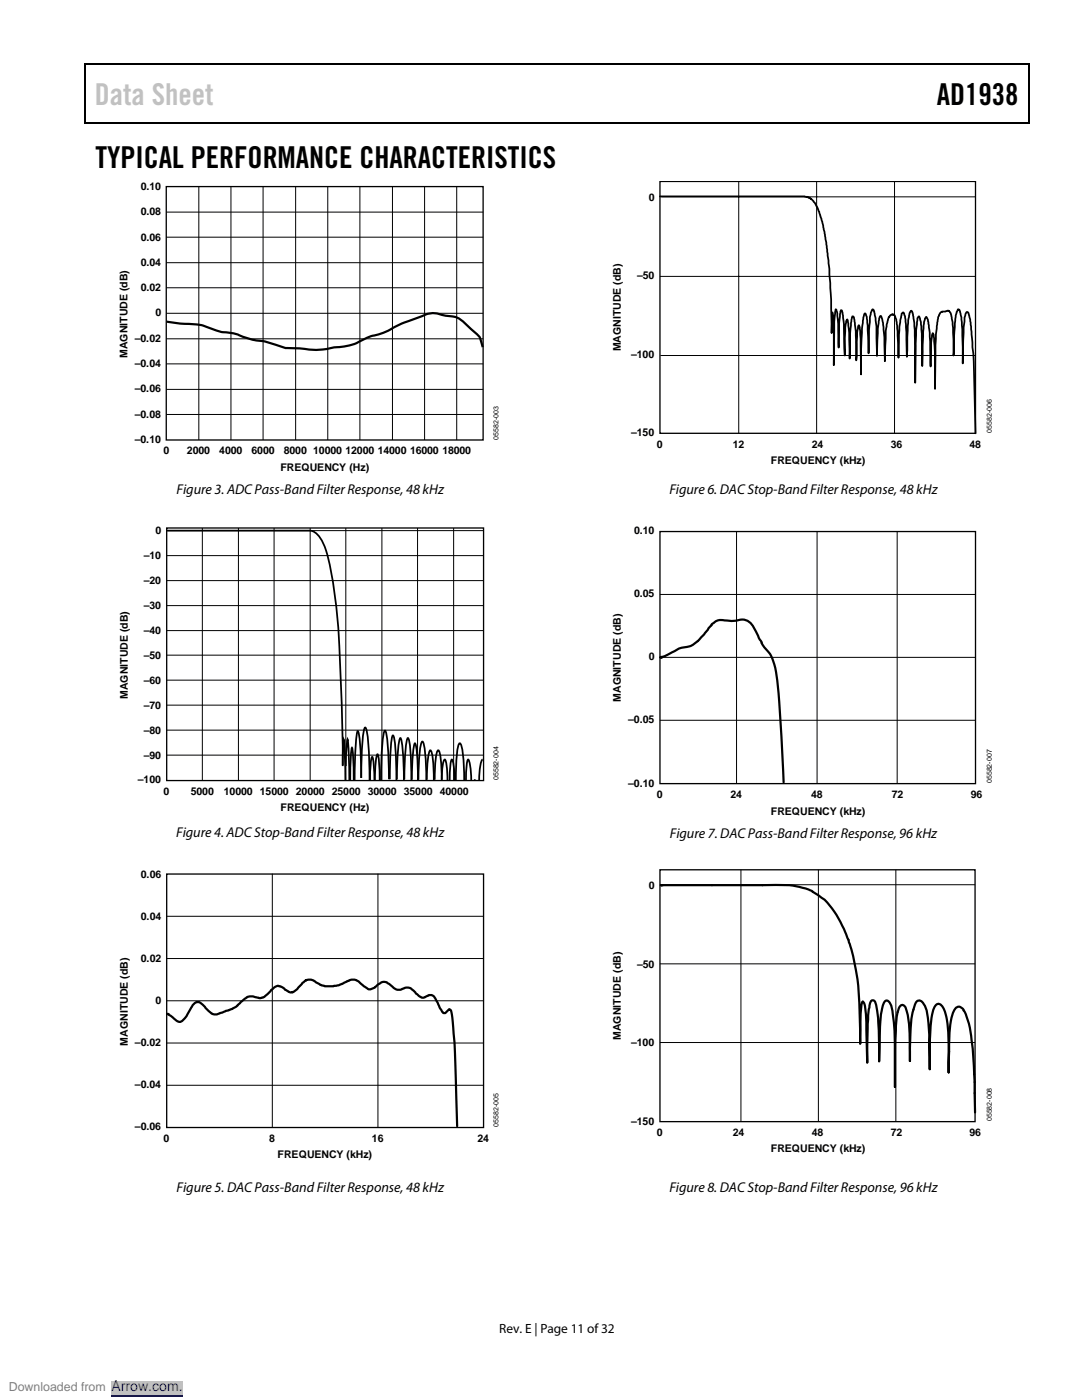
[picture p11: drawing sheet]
<svg xmlns="http://www.w3.org/2000/svg" width="216mm" height="279mm" viewBox="0 0 216 279" stroke-linecap="round" stroke-linejoin="round" font-family="sans-serif">
<g fill="#000">
<path d="M16.9 12.7h.2v1h-.2zM16.9 12.7h.2v.3h-.2zM82.5 12.7h.3v.3h-.3zM205.1 12.7h.3v1h-.3zM205.1 12.7h.3v.3h-.3zM16.9 24.4h.2v.2h-.2zM82.3 24.4h.2v.2h-.2zM205.1 24.4h.3v.2h-.3z"/>
<circle cx="131.8" cy="131.2" r=".22"/>
<circle cx="132" cy="131.2" r=".22"/>
<circle cx="131.9" cy="176.7" r=".22"/>
<circle cx="132" cy="176.7" r=".22"/>
<circle cx="33.4" cy="202.4" r=".22"/>
</g>
<path d="M17 13.7v10.7M17.1 12.8h65.4M82.8 12.8h122.3M205.2 13.7v10.7M17.1 24.5h188" fill="none" stroke="#000" stroke-width=".25"/>
<path d="M33.3 64.2l3 .4a13.6 13.6 0 0 1 6.6 1.3l1.2 .3a11.4 11.4 0 0 1 4.7 1.1l2 .6a19 19 0 0 1 6.2 1.6l3.2 .1a14.7 14.7 0 0 0 6.6-.3 12.4 12.4 0 0 0 6.6-2l.5-.2a16.8 16.8 0 0 0 6-2.4l2.6-1a11 11 0 0 1 4-1.2l1.9 .4a9.2 9.2 0 0 1 3.3 .7l2.9 2.6a3.7 3.7 0 0 1 1.7 2.9v.2M131.8 131.2l.9-.3a14 14 0 0 1 5.3-2 15.1 15.1 0 0 0 4-4.3 2.83 2.83 0 0 1 3-.8 7.8 7.8 0 0 0 3.1-.2 3.1 3.1 0 0 1 2.6 2.3l1.1 2a7.2 7.2 0 0 0 1.8 2.6 16.1 16.1 0 0 1 1.7 7l1.1 18.6M131.9 176.7l21.8-.1a17.1 17.1 0 0 1 8.2 1.2 14.7 14.7 0 0 1 6.6 7.9l.9 2.2a48.8 48.8 0 0 1 2.2 16.1v4.3v-.4a48.4 48.4 0 0 1 .4-7.8l.2-.2a4.2 4.2 0 0 1 .6 2.5l.2 9.7v-1.7a52.1 52.1 0 0 1 .6-10.3l.3-.4 .2-.1a1.08 1.08 0 0 1 .8 1.4l.3 1.9 .1 2.7 .1 6.2 .2-7.5a11.2 11.2 0 0 1 1-4.4 .83 .83 0 0 1 1.2 .7 47.3 47.3 0 0 1 .8 11.9v4.4v-8.2l.2-3a9.5 9.5 0 0 1 .8-4.9l.3-.2a1.41 1.41 0 0 1 1.1 1.5 49.8 49.8 0 0 1 .6 9.6v-4.5a15.7 15.7 0 0 1 1.3-7.3 .85 .85 0 0 1 1.4 .4 11.2 11.2 0 0 1 1.1 5.7l.1 7.4a54.1 54.1 0 0 1 .7-11.8 1.47 1.47 0 0 1 1.1-1.3 3 3 0 0 1 1.5 2.7 35.3 35.3 0 0 1 .5 7.2v3.8l.1-4.9a20.3 20.3 0 0 1 .9-7.4 .99 .99 0 0 1 1-.8 .99 .99 0 0 1 1 .8l.2 .2a30.4 30.4 0 0 1 1.8 10.8l.3 9.3M33.3 202.4l.8 .3 1.1 1a.84 .84 0 0 0 1.3-.1l.7-.8 .9-1.6a1.55 1.55 0 0 1 1.7-1.2l1.2 1.1a2.7 2.7 0 0 0 2.1 1.3l3.2-1a5.4 5.4 0 0 0 2-1.6 2.23 2.23 0 0 1 1.9-1l1.5 .4 .7-.1 1.6-1.3a2.71 2.71 0 0 1 1.6-1.1l.1 .1a1.58 1.58 0 0 1 1.2 .7l.3 .2a1.3 1.3 0 0 0 2.1-.3l.8-.9a1.92 1.92 0 0 1 2.9-.5l.9 .6 .9 .2h1.5a5 5 0 0 0 2.4-.7l.7-.3a2.26 2.26 0 0 1 1.6-.2l.5 .3 1.1 .9a1.77 1.77 0 0 0 1.3 .6l.9-.3a2.52 2.52 0 0 1 2.4-1.1l.6 .5a2.65 2.65 0 0 0 1.9 1l.5-.1a1.96 1.96 0 0 1 2.9 .9 1.7 1.7 0 0 0 1.6 .7l1-.4a.91 .91 0 0 1 1 .5l1.5 2.8a.58 .58 0 0 0 .6 .3 .58 .58 0 0 0 .5-.5l.3-.3 .4 .3a86.1 86.1 0 0 1 1 13.8l.2 9.3" fill="none" stroke="#000" stroke-width=".44"/>
<path d="M33.2 37.2h63.2v50.6h-63.2zM131.7 36.2h63v50.3h-63zM33.3 105.4h63.2v50.4h-63.2zM131.7 106.1h63v50.3h-63zM33.3 174.4h63.2v50.6h-63.2zM131.7 173.6h62.9v50.2h-62.9z" fill="none" stroke="#000" stroke-width=".26"/>
<g fill="none" stroke="#000" stroke-width=".2">
<path d="M39.7 37.2v50.6M46.1 37.2v50.6M52.5 37.2v50.6M59 37.2v50.6M65.4 37.2v50.6M71.8 37.2v50.6M78.3 37.2v50.6M84.7 37.2v50.6M91.1 37.2v50.6M132 39.3h62.7M147.4 36.1v50.4M162.9 36.1v50.4"/>
<path d="M178.5 36.2v50.4M33.2 57.4h63.2M33.2 52.4h63.2M33.2 47.3h63.2M33.2 42.3h63.2M131.7 55.2h63M33.2 77.7h63.2M33.2 72.6h63.2M33.2 67.6h63.2M33.2 62.5h63.2M131.8 70.9h62.9M33.2 82.7h63.2"/>
<path d="M33.3 105.9h63.2M33.3 110.9h63.2M33.3 115.9h63.2M40.4 105.4v50.4M47.6 105.4v50.4M54.7 105.4v50.4M61.9 105.4v50.4M69 105.4v50.4M76.2 105.4v50.4M83.3 105.4v50.4M90.5 105.4v50.4M131.7 118.6h63"/>
<path d="M147 106.1v50.2M163 106.1v50.2M179 106.1v50.2M33.3 135.7h63.2M33.3 130.8h63.2M33.3 125.9h63.2M33.3 120.9h63.2M131.7 131.2h63M33.3 150.7h63.2M33.3 145.7h63.2M33.3 140.7h63.2M131.7 143.7h63"/>
<path d="M54.3 174.4v50.6M75.4 174.4v50.6M131.9 176.6h62.7M147.8 173.6v50.2M163.3 173.6v50.2M178.8 173.6v50.2M33.3 199.7h63.2M33.3 191.3h63.2M33.3 182.9h63.2M131.7 192.4h62.9M33.3 216.6h63.2M33.3 208.2h63.2"/>
<path d="M131.7 208.1h62.9"/>
</g>
<g fill="none" stroke="#000" stroke-width=".35">
<path d="M131.7 39.2l29 .1a1.46 1.46 0 0 1 1.2 .4l.8 .9 .8 1.7 .8 2.8 .6 3.7a73.1 73.1 0 0 1 .9 9.7l.1 8 .2-4.1 .2 .9 .1 9.6 .1-8.7 .2-2.5 .2 .1 .2 .7 .2 2.1v4.8l.1-4.9 .4-2.6h.2l.1 .5 .3 2.2 .2 6.3 .1-5.6 .3-1.5 .2 .2 .2 2.4 .1 5.2 .1-5 .3-2.8 .2-.7a2.22 2.22 0 0 1 .5 1.7l.2 1.3 .1 5.8 .1-5.5 .4-1.5 .2 1.1 .2 8.7v-4.9l.2-4.2 .3-2.2 .3-.9 .4 .7v.7l.3 6.6 .3-7.2 .2-.9 .3-.7 .3 .2 .1 .5a14.1 14.1 0 0 1 .4 5l.1 3.6 .2-5.4 .2-2 .4-.5 .2 .6 .3 1.5 .3 6.9 .1-6.1 .4-1.9a1.75 1.75 0 0 1 1-1.4l.4 .2 .4 1.4 .4 7.1 .1-3.1a18.4 18.4 0 0 1 .4-5l.1-.7 .3-.2 .4 .7 .2 1.6 .2 6.5 .2-7.3 .5-1.7 .1-.2 .3 .4 .4 3.5 .1 10.5 .3-11.2a3.8 3.8 0 0 1 .4-2.1l.3 .5 .2 1.6 .2 7.9 .2-6.9a6 6 0 0 1 .4-2.7l.2-.3a2.52 2.52 0 0 1 .5 1.7l.3 3.2 .1 5 .1-4.6 .3-2 .3 1 .2 3.2v6.9l.1-8.8 .2-3.7a5.1 5.1 0 0 1 .9-2.8l.9-.1a.55 .55 0 0 1 .9 .1l.1 .2 .4 1.8 .2 6.6 .2-6.4 .2-1.5 .4-1.1a.22 .22 0 0 1 .2-.2 .22 .22 0 0 1 .2 .3l.3 1.3 .2 2.4 .1 6.8 .2-7.2 .2-1.9a1.32 1.32 0 0 1 .5-1.1l.2 .1 .4 1.4 .6 6.7 .5 16M33.3 105.9h28.5a2.56 2.56 0 0 1 2.1 1.5 24.8 24.8 0 0 1 2.6 8.9 189.4 189.4 0 0 1 1.7 24l.2 12.4M68.4 152.9l.2-5.3 .2 2.4 .1 5.7M69 152.9l.1-3.4 .3-1.9 .2 2.4 .1 5.7M69.9 155.8a32.8 32.8 0 0 1 .3-6.6 32.8 32.8 0 0 1 .4 6.6M70.8 155.8v-1.6a40.9 40.9 0 0 1 .6-8.3 18.5 18.5 0 0 1 .6 6.3l.1 3.1a49.4 49.4 0 0 1 .6-10l.2-.1a7.8 7.8 0 0 1 .6 3.8l.2 6.8M73.8 155.8l.2-3.7 .3-1 .3 1.2 .1 3.5M74.8 155.8a15 15 0 0 1 .5-5.3 16.3 16.3 0 0 1 .5 5.3M77.6 155.5a47.7 47.7 0 0 0-.7-9.6l-.1-.1a10 10 0 0 0-.6 4.2l-.2 5.7M77.8 155.5v-1.4a37.4 37.4 0 0 1 .5-7.2l.1-.1 .1 .1a37.2 37.2 0 0 1 .6 8.8M79.2 155.5a38.2 38.2 0 0 1 .6-8.1l.1-.1a22.3 22.3 0 0 1 .7 7v1.4M80.7 155.5a38.2 38.2 0 0 1 .6-8.1l.1-.1a9.7 9.7 0 0 1 .6 4.3l.1 4.1"/>
<path d="M82.2 155.6a28.2 28.2 0 0 1 .6-7.3 18.3 18.3 0 0 1 .6 6.1v1.3M83.5 155.6a28 28 0 0 1 .6-7.5l.2-.1a8.1 8.1 0 0 1 .7 3.9l.1 3.8M85.2 155.6a13.8 13.8 0 0 1 .7-5.9 6.7 6.7 0 0 1 .6 3.7l.1 2.3M86.7 155.6l.2-4.1a2.42 2.42 0 0 1 .5-1.8 6.7 6.7 0 0 1 .7 3.7v2.3M88.1 155.6l.2-2.5a2.16 2.16 0 0 1 .5-1.5l.2 .4 .2 1.2 .1 2.5M89.7 155.7l.2-3.2 .3-.9 .2 .4 .2 1.2 .1 2.5M91 155.7a25.3 25.3 0 0 1 .6-7.2l.1-.2a2.46 2.46 0 0 1 .6 1.8l.3 5.6M93 155.7l.1-3.2 .3-.9 .3 .4 .2 1.2 .1 2.5M94.7 155.5v.2M96.3 151.6a5.5 5.5 0 0 0-.7 3.2v.9"/>
</g>
<path d="M0 276.9h70.6" fill="none" stroke="#fff" stroke-width="2.5" stroke-linecap="butt"/>
<path d="M22.2 275.6h14.3v2.6h-14.3z" fill="#c0c0c0"/>
<path d="M22.2 278.6h14.3" fill="none" stroke="#00f" stroke-width=".2"/>
<path d="M0 276.9h70.6" fill="none" stroke="#fff" stroke-width="2.5" stroke-linecap="butt"/>
<path d="M22.2 275.6h14.3v2.6h-14.3z" fill="#c0c0c0"/>
<path d="M22.2 278.6h14.3" fill="none" stroke="#00f" stroke-width=".2"/>
<path d="M0 276.9h70.6" fill="none" stroke="#fff" stroke-width="2.5" stroke-linecap="butt"/>
<path d="M22.2 275.6h14.3v2.6h-14.3z" fill="#c0c0c0"/>
<path d="M22.2 278.6h14.3" fill="none" stroke="#00f" stroke-width=".2"/>
<path d="M0 276.9h70.6" fill="none" stroke="#fff" stroke-width="2.5" stroke-linecap="butt"/>
<path d="M22.2 275.6h14.3v2.6h-14.3z" fill="#c0c0c0"/>
<path d="M22.2 278.6h14.3" fill="none" stroke="#00f" stroke-width=".2"/>
<path d="M0 276.9h70.6" fill="none" stroke="#fff" stroke-width="2.5" stroke-linecap="butt"/>
<path d="M22.2 275.6h14.3v2.6h-14.3z" fill="#c0c0c0"/>
<path d="M22.2 278.6h14.3" fill="none" stroke="#00f" stroke-width=".2"/>
<path d="M0 276.9h70.6" fill="none" stroke="#fff" stroke-width="2.5" stroke-linecap="butt"/>
<path d="M22.2 275.6h14.3v2.6h-14.3z" fill="#c0c0c0"/>
<path d="M22.2 278.6h14.3" fill="none" stroke="#00f" stroke-width=".2"/>
<path d="M0 276.9h70.6" fill="none" stroke="#fff" stroke-width="2.5" stroke-linecap="butt"/>
<path d="M22.2 275.6h14.3v2.6h-14.3z" fill="#c0c0c0"/>
<path d="M22.2 278.6h14.3" fill="none" stroke="#00f" stroke-width=".2"/>
<path d="M0 276.9h70.6" fill="none" stroke="#fff" stroke-width="2.5" stroke-linecap="butt"/>
<path d="M22.2 275.6h14.3v2.6h-14.3z" fill="#c0c0c0"/>
<path d="M22.2 278.6h14.3" fill="none" stroke="#00f" stroke-width=".2"/>
<path d="M0 276.9h70.6" fill="none" stroke="#fff" stroke-width="2.5" stroke-linecap="butt"/>
<path d="M22.2 275.6h14.3v2.6h-14.3z" fill="#c0c0c0"/>
<path d="M22.2 278.6h14.3" fill="none" stroke="#00f" stroke-width=".2"/>
<path d="M0 276.9h70.6" fill="none" stroke="#fff" stroke-width="2.5" stroke-linecap="butt"/>
<path d="M22.2 275.6h14.3v2.6h-14.3z" fill="#c0c0c0"/>
<path d="M22.2 278.6h14.3" fill="none" stroke="#00f" stroke-width=".2"/>
<path d="M0 276.9h70.6" fill="none" stroke="#fff" stroke-width="2.5" stroke-linecap="butt"/>
<path d="M22.2 275.6h14.3v2.6h-14.3z" fill="#c0c0c0"/>
<path d="M22.2 278.6h14.3" fill="none" stroke="#00f" stroke-width=".2"/>
<text font-size="6" fill="#c1c1c1" x="18.9" y="20.9">Data Sheet</text>
<g font-size="6">
<text x="186.9" y="20.9">AD1938</text>
<text x="19" y="33.6">TYPICAL PERFORMANCE CHARACTERISTICS</text>
</g>
<g font-size="2.8">
<text x="35.2" y="98.6">Figure 3. ADC Pass-Band Filter Response, 48 kHz</text>
<text x="133.6" y="98.7">Figure 6. DAC Stop-Band Filter Response, 48 kHz</text>
<text x="35.1" y="167">Figure 4. ADC Stop-Band Filter Response, 48 kHz</text>
<text x="133.6" y="167.2">Figure 7. DAC Pass-Band Filter Response, 96 kHz</text>
<text x="35.2" y="237.9">Figure 5. DAC Pass-Band Filter Response, 48 kHz</text>
<text x="133.6" y="238">Figure 8. DAC Stop-Band Filter Response, 96 kHz</text>
</g>
<text font-size="2.8" fill="#00f" x="22.2" y="277.6">Arrow.com.</text>
<text font-size="2.7" x="99.6" y="266">Rev. E | Page 11 of32</text>
<text font-size="2.5" fill="#808080" x="1.8" y="277.6">Downloaded from</text>
<g font-size="2.1">
<text x="28.1" y="37.9">0.10</text>
<text x="129.5" y="40.1">0</text>
<text x="28.1" y="43">0.08</text>
<text x="28.1" y="48">0.06</text>
<text x="28.1" y="53.1">0.04</text>
<text x="28.1" y="58.1">0.02</text>
<text x="127.1" y="55.7">–50</text>
<text x="31" y="63.2">0</text>
<text x="25.5" y="71.5" transform="rotate(-90 25.5 71.5)">MAGNITUDE (dB)</text>
<text x="26.9" y="68.2">–0.02</text>
<text x="123.9" y="70.1" transform="rotate(-90 123.9 70.1)">MAGNITUDE (dB)</text>
<text x="125.9" y="71.4">–100</text>
<text x="26.9" y="73.3">–0.04</text>
<text x="26.9" y="83.3">–0.08</text>
<text x="26.9" y="78.3">–0.06</text>
<text x="26.9" y="88.4">–0.10</text>
<text x="125.9" y="87.1">–150</text>
<text x="131.1" y="89.3">0</text>
<text x="146.2" y="89.3">12</text>
<text x="162" y="89.3">24</text>
<text x="177.7" y="89.3">36</text>
<text x="193.5" y="89.3">48</text>
<text x="32.6" y="90.7">0</text>
<text x="37.3" y="90.7">2000</text>
<text x="43.8" y="90.7">4000</text>
<text x="50.2" y="90.7">6000</text>
<text x="55.9" y="94">FREQUENCY (Hz)</text>
<text x="56.6" y="90.7">8000</text>
<text x="62.5" y="90.7">10000</text>
<text x="68.9" y="90.7">12000</text>
<text x="75.4" y="90.7">14000</text>
<text x="81.8" y="90.7">16000</text>
<text x="88.3" y="90.7">18000</text>
<text x="153.8" y="92.6">FREQUENCY (kHz)</text>
<text x="31" y="106.5">0</text>
<text x="126.5" y="106.5">0.10</text>
<text x="28.7" y="111.5">–10</text>
<text x="28.7" y="116.5">–20</text>
<text x="126.5" y="119.1">0.05</text>
<text x="28.7" y="121.5">–30</text>
<text x="28.7" y="126.5">–40</text>
<text x="28.7" y="131.4">–50</text>
<text x="129.5" y="131.7">0</text>
<text x="28.7" y="136.4">–60</text>
<text x="25.5" y="139.5" transform="rotate(-90 25.5 139.5)">MAGNITUDE (dB)</text>
<text x="28.7" y="141.4">–70</text>
<text x="123.9" y="140" transform="rotate(-90 123.9 140)">MAGNITUDE (dB)</text>
<text x="28.7" y="146.4">–80</text>
<text x="125.4" y="144.4">–0.05</text>
<text x="28.7" y="151.4">–90</text>
<text x="27.5" y="156.4">–100</text>
<text x="32.7" y="158.6">0</text>
<text x="38.1" y="158.6">5000</text>
<text x="44.7" y="158.6">10000</text>
<text x="51.9" y="158.6">15000</text>
<text x="56" y="161.9">FREQUENCY (Hz)</text>
<text x="59" y="158.6">20000</text>
<text x="66.2" y="158.6">25000</text>
<text x="73.4" y="158.6">30000</text>
<text x="80.6" y="158.6">35000</text>
<text x="87.8" y="158.6">40000</text>
<text x="125.4" y="157">–0.10</text>
<text x="131.1" y="159.2">0</text>
<text x="145.8" y="159.2">24</text>
<text x="161.9" y="159.2">48</text>
<text x="178" y="159.2">72</text>
<text x="193.7" y="159.2">96</text>
<text x="153.8" y="162.6">FREQUENCY (kHz)</text>
<text x="28.1" y="175.1">0.06</text>
<text x="129.5" y="177.4">0</text>
<text x="28.1" y="183.5">0.04</text>
<text x="28.1" y="192">0.02</text>
<text x="127.1" y="193.1">–50</text>
<text x="31" y="200.4">0</text>
<text x="25.5" y="208.7" transform="rotate(-90 25.5 208.7)">MAGNITUDE (dB)</text>
<text x="26.9" y="208.8">–0.02</text>
<text x="123.9" y="207.5" transform="rotate(-90 123.9 207.5)">MAGNITUDE (dB)</text>
<text x="125.9" y="208.8">–100</text>
<text x="26.9" y="217.2">–0.04</text>
<text x="26.9" y="225.6">–0.06</text>
<text x="32.7" y="227.9">0</text>
<text x="53.7" y="227.9">8</text>
<text x="74.2" y="227.9">16</text>
<text x="95.3" y="227.9">24</text>
<text x="125.9" y="224.4">–150</text>
<text x="131.1" y="226.7">0</text>
<text x="146.2" y="226.7">24</text>
<text x="162" y="226.7">48</text>
<text x="177.7" y="226.7">72</text>
<text x="193.5" y="226.7">96</text>
<text x="55.4" y="231.2">FREQUENCY (kHz)</text>
<text x="153.8" y="230">FREQUENCY (kHz)</text>
</g>
<g font-size="1.4">
<text x="99.4" y="87.8" transform="rotate(-90 99.4 87.8)">05582-003</text>
<text x="197.9" y="86.4" transform="rotate(-90 197.9 86.4)">05582-006</text>
<text x="99.5" y="155.7" transform="rotate(-90 99.5 155.7)">05582-004</text>
<text x="197.9" y="156.3" transform="rotate(-90 197.9 156.3)">05582-007</text>
<text x="99.5" y="225" transform="rotate(-90 99.5 225)">05582-005</text>
<text x="197.9" y="223.8" transform="rotate(-90 197.9 223.8)">05582-008</text>
</g>
</svg>
